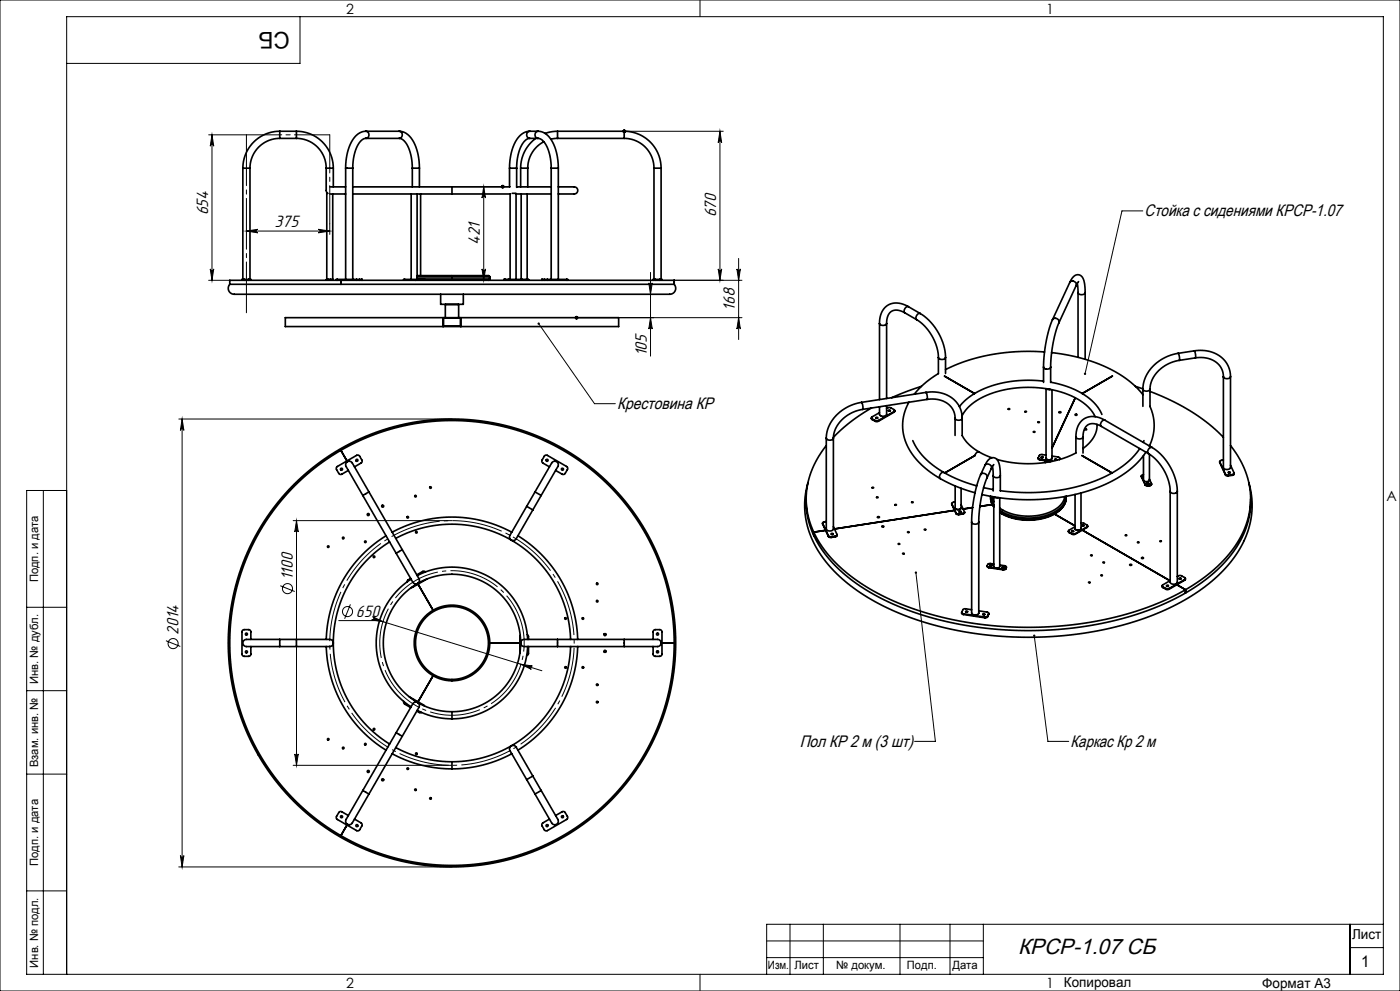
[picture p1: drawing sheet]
<svg xmlns="http://www.w3.org/2000/svg" width="420mm" height="297mm" viewBox="0 0 420 297" stroke-linecap="round" stroke-linejoin="round" font-family="sans-serif">
<g fill="none" stroke="#000" stroke-width=".3">
<path d="M0 0h420v297h-420zM90 5v14h-70M210 0v5M187.3 39.3h29.7M216 39.3l.5 3.4a.53 .53 0 0 0-.5-.5 .53 .53 0 0 0-.5 .5zM216 39.3v44.7M62.6 40.4h11.3M63.6 40.4v43.6M63.6 40.4l.5 3.4a.53 .53 0 0 0-.5-.5 .53 .53 0 0 0-.5 .5zM144.1 55.9h6.7M145.1 55.9l.5 3.4a.53 .53 0 0 0-.5-.5 .53 .53 0 0 0-.5 .5zM145.1 55.9v28.1"/>
<path d="M73.9 69.2l3.4-.5a.53 .53 0 0 0-.5 .5 .53 .53 0 0 0 .5 .6zM73.9 69.2h25M95.5 68.7l3.4 .5-3.4 .6a.53 .53 0 0 0 .5-.6 .53 .53 0 0 0-.5-.5zM98.9 67.1v3.1M221.6 77.4v24.4M342.8 63.2h-6.2l-11.1 48.8M62.6 84h6.3M63.1 80.6a.53 .53 0 0 0 .5 .5 .53 .53 0 0 0 .5-.5l-.5 3.4zM144.6 80.6a.53 .53 0 0 0 .5 .5 .53 .53 0 0 0 .5-.5l-.5 3.4zM161.6 97l16.8 24h6.2M173 95.2h49.6M194.6 84.8a.53 .53 0 0 0 .6 .5 .53 .53 0 0 0 .5-.5l-.5 3.4z"/>
<path d="M195.2 95.2l.5 3.4a.53 .53 0 0 0-.5-.5 .53 .53 0 0 0-.6 .5zM195.2 81.6v25.1M202.3 84h20.3M215.5 80.6a.53 .53 0 0 0 .5 .5 .53 .53 0 0 0 .5-.5l-.5 3.4zM221.1 80.6a.53 .53 0 0 0 .5 .5 .53 .53 0 0 0 .5-.5l-.5 3.4zM221.6 95.2l.5 3.4a.53 .53 0 0 0-.5-.5 .53 .53 0 0 0-.5 .5zM53.6 125.6h82M54.6 125.6l.6 3.4a.53 .53 0 0 0-.6-.5 .53 .53 0 0 0-.5 .5zM54.6 125.6v134.2M13 147v145M20 147h-12v145h407v-287h-395v287M88 156h47.6"/>
<path d="M89 156l.5 3.4a.53 .53 0 0 0-.5-.5 .53 .53 0 0 0-.6 .5zM89 156v73.4M84.1 175.5l4.3 1.8M274.8 171.6l5.8 50.6h-6.2M8 182h12M49.8 192l4.3 1.7M101.6 186h12.3l48.7 15M105.1 181.1l-1.7 4.4M111.8 184.8l3.1 1.5-3.4-.5a.53 .53 0 0 0 .6-.3 .53 .53 0 0 0-.3-.7zM156.3 199.1l3.4 .5a.53 .53 0 0 0-.6 .3 .53 .53 0 0 0 .3 .7zM310.3 190.5l4.1 31.7h6.2M8 207h12"/>
<path d="M8 232h12M88 229.4h47.6M88.4 226a.53 .53 0 0 0 .6 .5 .53 .53 0 0 0 .5-.5l-.5 3.4zM53.6 259.8h82M54.1 256.4a.53 .53 0 0 0 .5 .5 .53 .53 0 0 0 .6-.5l-.6 3.4zM8 267h12M237 277v15M247 277v15M270 277v15M285 277v15M295 277v15M405 277v15"/>
<path d="M415 277h-185v15M210 292v5M230 282h65M230 287h65M405 284h10"/>
<circle cx="86.2" cy="176.4" r="1.51"/>
<circle cx="51.9" cy="192.9" r="1.51"/>
<circle cx="104.3" cy="183.3" r="1.51"/>
</g>
<path d="M170.7 182a36.7 36.7 0 0 0-61.5-14.8 36.7 36.7 0 0 0 16.9 60.9 36.7 36.7 0 0 0 45.1-44.3l-.5-1.8" fill="none" stroke="#000" stroke-width=".3" stroke-dasharray="15.2 1.3 1.3 1.3" stroke-dashoffset="6.7" stroke-linecap="butt"/>
<path d="M156.3 186.4a21.7 21.7 0 0 0-36.2-8.8 21.7 21.7 0 0 0 9.8 36 21.7 21.7 0 0 0 26.8-26l-.4-1.2" fill="none" stroke="#000" stroke-width=".3" stroke-dasharray="15.2 1.3 1.3 1.3" stroke-dashoffset="6.2" stroke-linecap="butt"/>
<path d="M186.8 39.3h1M186.9 39l.7 .7M187.3 38.8v1M187.6 39l-.7 .7M150.3 55.9h1M150.4 55.6l.8 .7M150.8 55.4v1M151.2 55.6l-.8 .7M172.5 95.2h1M172.6 94.9l.7 .7M173 94.7v1M173.3 94.9l-.7 .7" fill="none" stroke="#000" stroke-width=".7" stroke-linecap="butt"/>
<path d="M73.9 93.7v-53.3" fill="none" stroke="#000" stroke-width=".3" stroke-dasharray="15.2 1.3 1.3 1.3"/>
<path d="M73.9 40.4h25" fill="none" stroke="#000" stroke-width=".3" stroke-dasharray="15.2 1.3 1.3 1.3" stroke-dashoffset="4.6"/>
<path d="M98.9 40.4v26.7" fill="none" stroke="#000" stroke-width=".3" stroke-dasharray="15.2 1.3 1.3 1.3" stroke-dashoffset="3.8"/>
<g fill="#000">
<path d="M63.6 40.4l.5 3.4a.53 .53 0 0 0-.5-.5 .53 .53 0 0 0-.5 .5zM63.1 80.6a.53 .53 0 0 0 .5 .5 .53 .53 0 0 0 .5-.5l-.5 3.4z"/>
<path d="M216 39.3l.5 3.4a.53 .53 0 0 0-.5-.5 .53 .53 0 0 0-.5 .5zM215.5 80.6a.53 .53 0 0 0 .5 .5 .53 .53 0 0 0 .5-.5l-.5 3.4zM145.1 55.9l.5 3.4a.53 .53 0 0 0-.5-.5 .53 .53 0 0 0-.5 .5zM144.6 80.6a.53 .53 0 0 0 .5 .5 .53 .53 0 0 0 .5-.5l-.5 3.4z"/>
<path d="M95.5 68.7l3.4 .5-3.4 .6a.53 .53 0 0 0 .5-.6 .53 .53 0 0 0-.5-.5zM73.9 69.2l3.4-.5a.53 .53 0 0 0-.5 .5 .53 .53 0 0 0 .5 .6z"/>
<path d="M161.3 96.8a.35 .35 0 0 0 .2 .5 .35 .35 0 0 0 .4-.4 .35 .35 0 0 0-.5-.2l.2 .3zM274.5 171.4a.35 .35 0 0 0 .1 .5 .35 .35 0 0 0 .5-.2 .35 .35 0 0 0-.4-.4l.1 .3-.1-.3zM310 190.3a.35 .35 0 0 0 .1 .5 .35 .35 0 0 0 .5-.2 .35 .35 0 0 0-.4-.4l.1 .3-.1-.3zM325.3 111.8l-.1 .4 .2 .2 .1-.4-.1 .4a.35 .35 0 0 0 .4-.4 .35 .35 0 0 0-.5-.2z"/>
<path d="M194.6 84.8a.53 .53 0 0 0 .6 .5 .53 .53 0 0 0 .5-.5l-.5 3.4zM195.2 95.2l.5 3.4a.53 .53 0 0 0-.5-.5 .53 .53 0 0 0-.6 .5z"/>
<path d="M221.6 95.2l.5 3.4a.53 .53 0 0 0-.5-.5 .53 .53 0 0 0-.5 .5zM221.1 80.6a.53 .53 0 0 0 .5 .5 .53 .53 0 0 0 .5-.5l-.5 3.4z"/>
<path d="M54.6 125.6l.6 3.4a.53 .53 0 0 0-.6-.5 .53 .53 0 0 0-.5 .5zM54.1 256.4a.53 .53 0 0 0 .5 .5 .53 .53 0 0 0 .6-.5l-.6 3.4zM89 156l.5 3.4a.53 .53 0 0 0-.5-.5 .53 .53 0 0 0-.6 .5zM88.4 226a.53 .53 0 0 0 .6 .5 .53 .53 0 0 0 .5-.5l-.5 3.4z"/>
<path d="M156.3 199.1l3.1 1.5a.53 .53 0 0 1-.3-.7 .53 .53 0 0 1 .6-.3zM111.8 184.8a.53 .53 0 0 1 .3 .7 .53 .53 0 0 1-.6 .3l3.4 .5z"/>
</g>
<g fill="none" stroke="#000" stroke-width=".5">
<path d="M83.9 39.3a11.1 11.1 0 0 0-11 11.1M83.9 39.3v2.2M83.9 39.3h5M88.9 39.3a11.1 11.1 0 0 1 11.1 11.1M88.9 39.3v2.2M109.8 39.3a6 6 0 0 0-5 4.7l-.8 3-.3 3.4M109.8 39.3a1.08 1.08 0 0 1 .9 1.1 1.08 1.08 0 0 1-.9 1.1M109.8 39.3h10M119.8 39.3a6.1 6.1 0 0 1 5 5l.8 3 .2 3.1M119.8 39.3a1.08 1.08 0 0 1 .9 1.1 1.08 1.08 0 0 1-.9 1.1M158.9 39.3a6 6 0 0 0-5 4.7l-.8 3-.2 3.4M158.9 39.3a1.08 1.08 0 0 0-.9 1.1 1.08 1.08 0 0 0 .9 1.1"/>
<path d="M158.9 39.3h2.5M161.4 39.3a6.1 6.1 0 0 1 5.1 5l.8 3 .2 3.1M161.4 39.3a1.08 1.08 0 0 0-.9 1.1 1.08 1.08 0 0 0 .9 1.1M167.3 39.3l-2.1 .2-1.7 .5M167.3 39.3v2.2M167.3 39.3h20M187.3 39.3a11.1 11.1 0 0 1 11 11.1M187.3 39.3v2.2M72.9 50.4h2.1M72.9 50.4v33.3M75 50.4v33.3M83.9 41.5a8.9 8.9 0 0 0-8.9 8.9"/>
<path d="M83.9 41.5h5M88.9 41.5a8.9 8.9 0 0 1 9 8.9M97.9 50.4v6.8l.4 .7h-.3v25.8M97.9 50.4h2.1M98.9 58.1h4.8M98.9 56h4.8M99.8 58.1v25.6M100 50.4v5.6M103.7 50.4h2.1M103.7 50.4v33.3M105.8 58.1h29.8M105.8 56h29.8"/>
<path d="M105.8 50.4v33.3M109.8 41.5a4.3 4.3 0 0 0-3.1 3.4l-.7 2.7-.2 2.8M109.8 41.5h10M119.8 41.5a4.2 4.2 0 0 1 3 3.4l.7 2.6 .2 2.9M123.3 58.1v25.6M123.7 50.4h2.1M123.7 50.4v5.6M125.1 58.1v25.6M125.8 50.4v5.6M126.2 58.1v24.5M135.6 58.1h17.5M135.6 56h17.4"/>
<path d="M135.6 56v2.1M152.9 50.4h2.1M152.9 50.4v5.6M153 58.1v25.6M153.7 57.9h1.1M154.8 58.1h10.6M154.8 58v25.7M155 56h10.4M155 50.4v5.8M156.2 50.4h2.1M156.2 50.4v5.6M156.4 58.1v25.6"/>
<path d="M158.1 58.1v25.6M158.3 50.4v5.6M158.9 41.5a4.3 4.3 0 0 0-3 3.4l-.7 2.7-.2 2.8M158.9 41.5h2.5M160.7 41.5a11.1 11.1 0 0 0-4.5 8.9M161.4 41.5a4.2 4.2 0 0 1 3.1 3.4l.6 2.6 .3 2.9M163.1 42.5a8.9 8.9 0 0 0-4.8 7.9M165.4 50.4h2.1M165.4 50.4v33.3M167.3 41.5l-2.1 .2M167.3 41.5h20M167.5 56h3.8a1.34 1.34 0 0 1 1.5 .2 1.34 1.34 0 0 1 .4 1.4 3.2 3.2 0 0 1-2.9 .5h-2.8"/>
<path d="M167.5 50.4v33.3M187.3 41.5a8.9 8.9 0 0 1 8.9 8.9M196.2 50.4h2.1M196.2 50.4v33.3M198.3 50.4v33.3M68.9 85.2h33.4M68.9 85.2a1.9 1.9 0 0 0 0 2.3 1.9 1.9 0 0 0 2.2 .7h127.1a6.5 6.5 0 0 0 3.9-.4l.6-1.3-.5-1.3M73.3 83.7h-.7v.3M73.3 83.7h1.3M73.3 83.7v.3M74.6 83.7h.7v.3M74.6 83.7v.3"/>
<path d="M85.6 95.2h100v2.7h-100zM98.6 83.7h-.6v.2h.6M98.6 83.7h.6M98.6 83.7v.2M98.6 83.9h.6M99.2 83.7h.7v.2h-.7M99.2 83.7v.2M101.2 83.7h-.3v.3M101.2 83.7h5.8M101.2 83.7v.3M102.3 84h-33.4v1.2M102.3 85.2h100"/>
<path d="M102.3 84h100v1.2M102.3 84v1.2M107 83.7h.9M107 83.7v.3M107.9 83.7h.7M107.9 83.7v.3M108.6 83.7v.3M121.4 83.7h-.3v.2h.3M121.4 83.7h4.4M121.4 83.9h4.4M121.4 83.7v.2M124.4 83.9l.3 .1"/>
<path d="M125.1 82.6h20.5a.97 .97 0 0 1 1.3 .4M125.1 83h21.8M125.1 83.6h21.8M125.8 83.9h.9M125.8 83.7h.9M125.8 83.7v.2M126.7 83.7h.6M126.7 83.9h.6M126.7 83.7v.2M127.3 83.7v.2M132.2 88.2v3h6.8v-3M132.9 95.2v2.7"/>
<path d="M133.1 95.3h5v2.4h-5zM133.6 91.3h4M133.6 91.3v3.9M133.7 91.2l-.1 .1M137.5 91.2l.1 .1M137.6 91.3v3.9M138.3 95.2v2.7M146.9 83.6l-.4 .4M146.9 83v.6M151.3 83.7v.2M151.3 83.7h.3M151.3 83.9h.3"/>
<path d="M151.6 83.7h.9M151.6 83.9h.9M151.6 83.7v.2M152.5 83.7h3.8M152.5 83.9h3.8M152.5 83.7v.2M156.3 83.7h.3M156.3 83.9h.3M156.3 83.7v.2M156.6 83.7v.2M156.6 83.7h1.3M156.6 83.9h1.3"/>
<path d="M157.9 83.7h.6v.2h-.6M157.9 83.7v.2M162.6 83.7l-.1 .3M162.6 83.7h.7M162.6 83.7v.3M163.3 83.7h.9M163.3 83.7v.3M164.2 83.7h5.8M164.2 83.7v.3M170 83.7h.3v.3M170 83.7v.3M196.6 83.7h-.7v.3"/>
<path d="M196.6 83.7v.3M196.6 83.7h1.3M197.9 83.7h.7v.3M197.9 83.7v.3M263.8 96.9a1.23 1.23 0 0 0 2.2 0M263.8 96.9v22.9M266 96.9v22.5M271.5 93.8a3.3 3.3 0 0 0-5 .5l-.4 1.2-.1 1.4M271.5 93.8l3.5 2M272.5 91.9a5.3 5.3 0 0 0-7.8 1.4l-.6 1.6-.3 2M272.5 91.9a1.23 1.23 0 0 0-1 1.9M272.5 91.9l3.6 2.1"/>
<path d="M275 95.8a14.6 14.6 0 0 1 6.5 11.3M276.1 94a16.7 16.7 0 0 1 7.6 13.1M276.1 94a1.23 1.23 0 0 0-1.1 1.8M315.7 95.8l-1 3-.8 3.4-.6 4.2-.2 3.6M315.7 95.8a1.1 1.1 0 0 1 1.4-.3 1.1 1.1 0 0 1 .6 1.2M317.7 96.7l-1 2.7-.7 3.2-.6 4-.2 3.4M320.9 84.7a2.72 2.72 0 0 1 2.9-2.3 4 4 0 0 1 1.7 4v1.3M320.9 84.7a1.1 1.1 0 0 1 1.3-.3 1.1 1.1 0 0 1 .7 1.2M320.9 84.7l-5.2 11.1M322.9 85.6l-5.2 11.1M323.2 84.9l.2 2.8M323.4 87.7a1.23 1.23 0 0 0 2.1 0"/>
<path d="M323.4 87.7v19.4M323.6 84.4l-.7 1.2M325.5 87.7v20M276.4 115.8l-8.9 3.4M277.8 117.6a8.9 8.9 0 0 1 10.7 6.3l.2 1.4M277.8 117.6l.3 1v1.1M277.8 117.6l-19.4 3M278.1 119.7a6.7 6.7 0 0 1 8.3 4.7l.1 .9M278.1 119.7l-19.3 3M281.5 107.1v4.9l-4.2 3-3 3.1M283.3 112.7l9.1 5.2M283.7 107.1a1.23 1.23 0 0 1-2.2 0"/>
<path d="M283.7 107.1v4.8M313.1 114.2a32.1 32.1 0 0 0-22.8 5.2l-2.5 2.5M313.1 110a1.23 1.23 0 0 0 2.1 0M313.1 110v4.6M313.4 105.5a57.5 57.5 0 0 0-29.7 5.3M313.8 116.5v20.8M313.9 116.5l.6 .3 .6-.1M315.2 114.6a21.7 21.7 0 0 1 14.6 8.1l.8 1.5M315.2 110v4.6M315.5 105.7a44.1 44.1 0 0 1 25.1 10.1l2.3 2.5M315.6 116.8v20.5M322.6 119.2l-7 15.1"/>
<path d="M333.7 112.7l-9 5.2M340.6 115.8l2.3 .7M342.9 116.6a1.23 1.23 0 0 0 2.1 0M342.9 116.6v5.2M345 116.6v5.2a13.7 13.7 0 0 1-.2 11.8M345 117.3a59.3 59.3 0 0 1 22 13.8M353.4 105.9a12 12 0 0 0-10.5 10.7M353.4 105.9l.4 1v1.1M353.8 108a9.9 9.9 0 0 0-8.8 8.6M358.3 105.2a8.9 8.9 0 0 1 10.7 6.3l.2 1.4M358.3 105.2l.3 .9v1.2M358.3 105.2l-4.9 .7"/>
<path d="M358.6 107.3a6.7 6.7 0 0 1 8.3 4.7l.1 .9M358.6 107.3l-4.8 .7M367 112.9v27.2a1.23 1.23 0 0 0 2.2 0v-27.2M369.2 112.9a1.23 1.23 0 0 1-2.2 0M102.3 135a66.7 66.7 0 0 1 100 57.7M102.3 135a66.7 66.7 0 0 0 0 115.4M102.3 135l1.8 3.1M106.3 139.9l2-1.1 .3-.4-.7-1.7-.4-.3-.5 .1-5.8 3.3-.3 .4 .7 1.7 .4 .3 .5-.1 2-1.1M164.8 139.9l-1.9-1.1-.3-.4 .7-1.7 .4-.3 .5 .1 5.8 3.3 .3 .4-.1 .5-1 1.5-.6-.1-1.9-1.1M247.9 131.3v27.2a1.23 1.23 0 0 0 2.1 0v-27.2M247.9 133.5a24 24 0 0 0-3.8 26M247.9 131.3a1.23 1.23 0 0 0 2.1 0"/>
<path d="M258.4 120.6a12 12 0 0 0-10.5 10.7M258.4 120.6l.4 1v1.1M258.8 122.7a9.9 9.9 0 0 0-8.8 8.6M261.4 122.3a50 50 0 0 0-11.4 8.8M261.4 125.2l.2 .5M261.6 125.5l1 .5M261.6 125.5v.2M261.6 125.7l1 .6M262.6 126h.9M262.6 126.3h.9M262.6 126v.3M262.8 125.3h.5"/>
<path d="M263.5 126v.3M263.8 123.7l-2.3 1.3 .1 .5M266 121.6v2.5a1.23 1.23 0 0 1-2.2 0v-2.2M266 122.4l.5-.3 .7 .1 1.2 .7-.2 .4M266.6 123.2h.4M268.2 123.3l-4.7 2.7M268.2 123.3v.2M268.2 123.5l-4.7 2.8M268.4 123l-.2 .5M272.7 120.5a14.6 14.6 0 0 0 3.1 18.1l2.9 2.6 3.4 2.2M273.8 132a20.9 20.9 0 0 0 9.3 9.6M286.5 125.3v5.2"/>
<path d="M288.6 124.6a16.9 16.9 0 0 1 11.4-7.5 32.4 32.4 0 0 1 24.4 3.2l2.5 2.1 1.6 2.5M288.7 125.3v5.2a12.3 12.3 0 0 0 5 5M288.7 125.3a1.23 1.23 0 0 1-2.2 0M293.7 135.5l3.9 1.7M293.7 135.5l-.7 .1-.5 .9-9.1 5.2M295.5 139.5a2.72 2.72 0 0 1 2.9-2.3 4 4 0 0 1 1.7 4v1.3M295.5 139.5a1.1 1.1 0 0 1 1.3-.3 1.1 1.1 0 0 1 .6 1.2M295.5 139.5l-1.3 2.8M297.7 139.8l.3 2.7M298.1 139.2l-.7 1.2M311.5 137.3l.1 .4 .4 .1M312 137.7l3.7 .5"/>
<path d="M312 137.7v.1M312 137.8l3.2 .5M312.4 137.1h.5M313.8 137.3a1.03 1.03 0 0 0 1.8 0M313.8 136.4l-1.3-.2-.6 .2-.4 .9 .5 .4M313.8 138.1l-.2 .5M315.6 136.7l2 .3 .3 .4M316.4 137.8h.6M317.9 137.4l-.1 .3M317.9 137.6v.1M317.9 137.5v.1M317.9 137.3v.3"/>
<path d="M322.8 130.9v4.8a33.5 33.5 0 0 1-23.7 2M322.8 130.9a1.23 1.23 0 0 0 2.1 0M324.6 136.5l9 5.2M324.9 130.9v4.9M329.1 127.2a8.7 8.7 0 0 1-4.2 7.2M330.4 127.8a3.3 3.3 0 0 0-4.9 .5l-.5 1.2-.1 1.4M330.4 127.8l14.1 8.1M331.4 125.9a5.3 5.3 0 0 0-7.8 1.4l-.6 1.6-.2 2M331.4 125.9a1.23 1.23 0 0 0-1 1.9M331.4 125.9l14.2 8.2M341.9 134.4a30.4 30.4 0 0 1-17.4 11.1 60.3 60.3 0 0 1-24.4 1.6M343.2 132l-.2 .6"/>
<path d="M343.8 135.5a32.1 32.1 0 0 1-18.4 11.9 62.6 62.6 0 0 1-30.8 .8M344.5 135.9a14.6 14.6 0 0 1 6.6 11.4M344.8 136.1v7.7a1.03 1.03 0 0 1-1.8 0v-7.2M344.8 133.6v.1M345.6 134.1a16.7 16.7 0 0 1 7.6 13.2M345.6 134.1a1.23 1.23 0 0 0-1.1 1.8M365.9 138.6v.1M365.9 138.3v.4M365.9 138.7l1.8 3.7M367 137.9l-.8 .1-.3 .4 1.8 3.8M369.2 139.4l1.1 2.4-.5 .4M369.2 133.5a24.2 24.2 0 0 1 0 32 57.1 57.1 0 0 1-26.4 17 108.9 108.9 0 0 1-73.5-1.9 50.5 50.5 0 0 1-23.3-17.7l-1.9-3.4"/>
<path d="M108.8 148.5l10 17.3M110.7 147.4l-4.5-7.8a1.32 1.32 0 0 0-1-1.2 1.32 1.32 0 0 0-1.4 .4 3.4 3.4 0 0 0 1 2.7l4 7M110.7 147.4l-1.9 1.1M110.7 147.4l10 17.3M117.7 159.5a37.7 37.7 0 0 1 35.8 0M158 151.8l-4.5 7.8a1.35 1.35 0 0 0-.6 1.3 1.35 1.35 0 0 0 1 1.1 3.2 3.2 0 0 0 1.9-2.2l4-7M158 151.8l1.8 1M160.5 147.4l4.5-7.8a1.32 1.32 0 0 1 .9-1.2 1.32 1.32 0 0 1 1.5 .4 3.4 3.4 0 0 1-1 2.7l-4.1 7M160.5 147.4l1.8 1.1M160.5 147.4l-2.5 4.4M162.3 148.5l-2.5 4.3M241.9 149.5l.4 5.3 .7 2.8 1.1 2.9"/>
<path d="M244.1 159.5v1M246.8 156.8v.3M246.8 156.9l1.7 3.7M246.8 156.9v.2M246.8 157.1l1.7 3.7M247.7 158.9l-3.6 .6M247.9 156.3l-.9 .2-.2 .4M250 157.8l1.1 2.5-.5 .4M282.1 143.4l5.2 2.5 5.2 1.8M283.1 141.6l4.5 2.2 5.4 1.8M283.1 141.6a1.23 1.23 0 0 0-1 1.8M285.5 151.1v.1"/>
<path d="M285.5 150.9v.3M285.5 151.2l1.3 2.8M286.4 153l-36.1 5.5M286.5 152.2a1.03 1.03 0 0 0 1.8 0M286.5 150.5l-.7 .1-.3 .3 1.3 2.9M286.5 145.6v6.6M286.8 153.8l.9 .3M286.8 154l.9 .2M286.8 153.8v.2M287.7 154.1v.1M287.8 153.5h.5M288.3 151.2l1.1 2.3-.5 .4"/>
<path d="M288.3 146.3v5.9M288.9 153.9l-1.2 .2M288.9 153.9v.1M288.9 154l-1.2 .2M289.4 153.5l-.1 .4-.4 .1M291.5 156.5v27.2a1.23 1.23 0 0 0 2.1 0v-27.2M291.5 156.5a1.23 1.23 0 0 0 2.1 0M291.8 152.1l-2.9 .5M294.2 142.3a1.1 1.1 0 0 1 1.3-.3 1.1 1.1 0 0 1 .6 1.2M294.2 142.3l-1.1 3-.8 3.4-.6 4.2-.2 3.6M295.1 146.1l2.9 .6M296.1 143.2l-.9 2.7-.8 3.2-.6 4-.2 3.4"/>
<path d="M297.2 149.5v-.8l.2 1.3 .7 1.3M297.2 149.5l.3 1.2 .6 1.1M297.2 149.5l.3 1.4 .6 1M297.4 140.4l-1.3 2.8M297.6 148.8l.5 1.6M297.7 151.2l-3.7 .6M298 142.5v4.6M298.1 148.9v20.9a1.03 1.03 0 0 0 1.8 0v-20.6M298.2 148.9l.5 .3 .8-.1M300.1 142.5a1.23 1.23 0 0 1-2.1 0M300.1 142.5v4.6M316.4 154.1l6.1 3.5"/>
<path d="M319.4 148.8a7.1 7.1 0 0 1-5.5 5.1 16.8 16.8 0 0 1-14-1.6M319.8 149.2a6.9 6.9 0 0 1-5.4 5.8 17.3 17.3 0 0 1-14.5-1.4M319.9 149.2v-.4a6.7 6.7 0 0 1-5.2 5.4 17.6 17.6 0 0 1-14.8-1.2M319.9 149.2a6.6 6.6 0 0 1-5.2 5.5 17.6 17.6 0 0 1-14.8-1.2M320.5 159.2l.2 .4M320.7 159.6l.9 .5M320.7 159.4l.9 .5M320.7 159.4v.2M321.5 159.3h.6M321.6 159.9v.2M322.5 158.4a1.03 1.03 0 0 0 1.8 0M322.5 157.9l-1.9 1 .1 .5"/>
<path d="M322.5 148.2v10.2M322.6 159.9h-1M322.6 159.9v.2M324.3 156.8h.7l1.1 .6 .2 .2-.2 .3M324.3 147.7v10.7M324.6 157.6h.5M324.7 158.9l26.3 15.1M326.1 157.9l-3.5 2M326.1 157.9v.2M326.1 158.1l-3.5 2M326.3 157.6l-.2 .5M342.4 142.8v.1"/>
<path d="M342.4 142.6v.3M342.4 142.9l1.2 2.5M343 142.2l-.6 .5 1.2 2.5M343.6 145.2l.8 .3M343.6 145.4l.8 .2M343.6 145.2v.2M344.1 144.9h.5M344.4 145.5v.1M344.8 143.6l.7 1.4-.5 .4M345 145.4l-.6 .1M345 145.4v.2M345 145.6h-.6"/>
<path d="M345.5 145l-.1 .4-.4 .2M351.1 147.3v27.2a1.23 1.23 0 0 0 2.1 0v-27.2M351.1 147.3a1.23 1.23 0 0 0 2.1 0M367.7 142.2l.8 .2M367.7 142.4l.8 .2M367.7 142.2v.2M368.5 142.4v.2M368.5 141.7h.5M369.8 142.2l-1.3 .2M369.8 142.4l-1.3 .2M369.8 142.2v.2M370.3 141.9l-.1 .4-.4 .1"/>
<path d="M374.6 144.7a26 26 0 0 1-6.6 25.2 63.6 63.6 0 0 1-30.5 17.2 108.6 108.6 0 0 1-68.7-3.7 50.2 50.2 0 0 1-23.4-18.3 24.7 24.7 0 0 1-3-20.4M375.2 149.5a27.4 27.4 0 0 1-9.5 20.8 69.6 69.6 0 0 1-33.1 16.1 108.5 108.5 0 0 1-64.4-5.2 49 49 0 0 1-22.6-18l-1.5-2.7M115.8 160.6a37.7 37.7 0 0 0-17.9 31M116.9 162.4a35.6 35.6 0 0 0 0 60.6M118.7 161.3a35.6 35.6 0 0 1 52.5 30.3M120.7 164.7l4.5 7.9a1.32 1.32 0 0 1 .6 1.4 1.32 1.32 0 0 1-1.1 1 3.4 3.4 0 0 1-1.8-2.2l-4.1-7M120.7 164.7l-1.9 1.1M123.2 173.4l-.8 .4-.3 .6M123.3 173.6a22.7 22.7 0 0 0 0 38.2M125.2 172.5a22.7 22.7 0 0 1 33.1 19.1M125.4 175.1l4.5 7.8M127.6 171.4l-.7-.2-1.9 1.1"/>
<path d="M128.1 173.5l-4.7 2.6M155.4 160.6a37.7 37.7 0 0 1 17.9 31M248.5 160.6l.8 .3M248.5 160.8l.8 .3M248.5 160.6v.2M249.3 160.9v.2M249.4 160.1h.5M250.6 160.7l-1.3 .2M250.6 160.7v.2M250.6 160.9l-1.3 .2M251.1 160.3l-.1 .4-.4 .2M296.2 169.6v.3l.4 .2"/>
<path d="M296.6 170v.1M296.6 170l4.3 .6M296.6 170.1l4.3 .7M297 169.5h.5M298.1 169h-1.6l-.3 .6 .4 .4M299.9 169.3l1.8 .4 .2 .2-.2 .4M300.7 170.1h.5M300.9 170.6v.2M301.7 170.3l-.8 .3M301.7 170.5l-.8 .3M301.7 170.3v.2M301.9 170.2l-.2 .3"/>
<path d="M301.9 170.1v.1M301.9 169.9v.3M322.6 160.1h-1M348.6 175.6l.2 .5M348.8 175.8l1 .6M348.8 175.8v.3M348.8 176.1l1 .5M349.8 176.4h.9M349.8 176.6h.9M349.8 176.4v.2M350.4 175.7h-.4M350.4 175.7h.1"/>
<path d="M350.7 176.4v.2M351.1 174l-2.4 1.4 .1 .4M353.1 175.2l2.6 1.5v1M353.2 172.8l.6-.3h.6l1.2 .7-.2 .5M354.2 173.5h-.4M354.2 173.5h.1M355.4 173.7l-4.7 2.7M355.4 173.7v.2M355.4 173.9l-4.7 2.7M355.6 173.4l-.2 .5M75.3 191.6v-2.2l-.2-.5-.5-.2-1.8 .2-.2 .5v6.6l.2 .5 .5 .2 1.8-.2 .2-.5v-2.2M83.9 191.6h-9a1.32 1.32 0 0 0-1.5 .2 1.32 1.32 0 0 0-.4 1.5 3.4 3.4 0 0 0 2.9 .5h8"/>
<path d="M83.9 191.6v2.2M83.9 193.8h5M83.9 191.6h5M88.9 191.6h9.1a1.35 1.35 0 0 1 1.4 .2 1.35 1.35 0 0 1 .4 1.4 3.2 3.2 0 0 1-2.8 .6h-8.1M88.9 191.6v2.2M97.9 193.8a37.7 37.7 0 0 0 17.9 31M146.9 192.7h9.1M156.1 190.4l-.1 5.4M158.2 190.2l.3 .5v.9M158.3 193.8a22.7 22.7 0 0 1-22.7 21.6M158.5 193.8v2.1l-.5 .6M167.3 191.6h-9.1a1.32 1.32 0 0 0-1.5 .2 1.32 1.32 0 0 0-.3 1.5 3.4 3.4 0 0 0 2.8 .5h8.1"/>
<path d="M167.3 191.6v2.2M167.3 193.8h20M167.3 191.6h20M171.2 193.8a35.6 35.6 0 0 1-35.6 34.5M173.3 193.8a37.7 37.7 0 0 1-17.9 31M181.2 195.4h.5M181.2 190h.5M187.3 191.6h9a1.32 1.32 0 0 1 1.5 .2 1.32 1.32 0 0 1 .3 1.5 3.4 3.4 0 0 1-2.8 .5h-8M187.3 191.6v2.2M195.9 191.6v-2.2l.2-.5 .5-.2 1.8 .2 .2 .5v6.6l-.2 .5-.5 .2-1.8-.2-.2-.5v-2.2M198.6 192.7h3.7M202.3 192.7a66.7 66.7 0 0 1-100 57.7"/>
<path d="M288.5 183.6l.1 .4 .4 .2M289 183.9l6.4 1M289 183.9v.3M289 184.2l6.4 1M289.7 183.4h.5M291.5 182.7l-2.4-.2-.6 1 .5 .4M293.6 183.1l2.9 .5 .1 .2-.4 .9M294.9 184.2h.5M295.4 184.9v.3M296.2 184.7l-.8 .2M296.2 184.9l-.8 .3M296.2 184.7v.2"/>
<path d="M296.6 184.1l-.4 .8M296.6 184v.1M296.6 183.8v.3M118.8 219.6l4.6-7.8a1.32 1.32 0 0 1 .9-1.2 1.32 1.32 0 0 1 1.4 .4 3.4 3.4 0 0 1-1 2.7l-4 7M118.8 219.6l1.9 1.1M118.8 219.6l-10 17.3M121.1 210.2l.2 .8 1.9 1M122.7 208.8l4.6 2.8M125 213.1l.9 .5 .5-.1M125.2 212.9l2.5 1.1 2.8 .9 5.1 .5M129.9 202.5l-4.5 7.8M135.6 213.3v2.1"/>
<path d="M108.8 236.9l-4.5 7.8a1.32 1.32 0 0 0-.6 1.4 1.32 1.32 0 0 0 1.1 1.1 3.4 3.4 0 0 0 1.9-2.3l4-6.9M108.8 236.9l1.9 1.1M117.7 225.9a37.7 37.7 0 0 0 17.9 4.5M118.7 224a35.6 35.6 0 0 0 16.9 4.3M120.7 220.7l-10 17.3M135.6 228.3v2.1M153.5 225.9a37.7 37.7 0 0 1-17.9 4.5M158 233.6l2.5 4.4M159.8 232.6l-4.5-7.8a1.35 1.35 0 0 0-.9-1.2 1.35 1.35 0 0 0-1.4 .3 3.2 3.2 0 0 0 1 2.8l4 6.9M159.8 232.6l-1.8 1M159.8 232.6l2.5 4.3M162.3 236.9l4.6 7.8a1.32 1.32 0 0 1 .6 1.4 1.32 1.32 0 0 1-1.2 1.1 3.4 3.4 0 0 1-1.8-2.3l-4-6.9"/>
<path d="M162.3 236.9l-1.8 1.1M104.1 247.3l-1.8 3.1M104.5 244.4l-2-1.1-.5-.1-.4 .3-.7 1.7 .3 .4 5.8 3.3 .5 .1 .4-.3 .7-1.7-.3-.4-2-1.1M166.7 244.4l1.9-1.1 .6-.1 1 1.5 .1 .5-.3 .4-5.8 3.3-.5 .1-1.1-1.5v-.5l.3-.4 1.9-1.1"/>
<circle cx="107.1" cy="138" r=".3"/>
<circle cx="164.1" cy="138" r=".3"/>
<circle cx="263.1" cy="125.3" r=".26"/>
<circle cx="266.8" cy="123.1" r=".26"/>
<circle cx="302.7" cy="122.6" r=".2"/>
<circle cx="307.7" cy="123.4" r=".2"/>
<circle cx="310.2" cy="129.5" r=".2"/>
<circle cx="311.6" cy="126.6" r=".2"/>
<circle cx="312.6" cy="137" r=".24"/>
<circle cx="316.6" cy="137.7" r=".24"/>
<circle cx="317.9" cy="123.6" r=".25"/>
<circle cx="322.8" cy="124.3" r=".24"/>
<circle cx="325.7" cy="128.8" r=".19"/>
<circle cx="102.4" cy="140.6" r=".3"/>
<circle cx="110.5" cy="154.2" r=".3"/>
<circle cx="114.8" cy="151.7" r=".3"/>
<circle cx="122.3" cy="155" r=".23"/>
<circle cx="124.6" cy="148.7" r=".23"/>
<circle cx="124.9" cy="159.5" r=".23"/>
<circle cx="129.2" cy="146.1" r=".23"/>
<circle cx="168.7" cy="140.6" r=".3"/>
<circle cx="249.6" cy="160" r=".24"/>
<circle cx="261.8" cy="146.2" r=".2"/>
<circle cx="263.2" cy="149.1" r=".2"/>
<circle cx="263.5" cy="155" r=".25"/>
<circle cx="264.8" cy="157.8" r=".26"/>
<circle cx="268.7" cy="151.3" r=".2"/>
<circle cx="272.5" cy="159.5" r=".2"/>
<circle cx="273.7" cy="150.5" r=".2"/>
<circle cx="277.5" cy="158.7" r=".2"/>
<circle cx="288" cy="153.3" r=".26"/>
<circle cx="321.8" cy="159.2" r=".25"/>
<circle cx="324.8" cy="157.5" r=".25"/>
<circle cx="344.3" cy="144.8" r=".24"/>
<circle cx="368.8" cy="141.6" r=".24"/>
<circle cx="98.5" cy="163.8" r=".23"/>
<circle cx="103" cy="161.2" r=".23"/>
<circle cx="109.6" cy="162.4" r=".23"/>
<circle cx="112.2" cy="166.9" r=".23"/>
<circle cx="179.2" cy="175" r=".23"/>
<circle cx="269.6" cy="163.1" r=".2"/>
<circle cx="271" cy="166" r=".2"/>
<circle cx="297.2" cy="169.4" r=".25"/>
<circle cx="300.9" cy="170" r=".25"/>
<circle cx="326.8" cy="174.6" r=".2"/>
<circle cx="327.4" cy="166.5" r=".2"/>
<circle cx="330.4" cy="172.5" r=".2"/>
<circle cx="331.1" cy="168.6" r=".2"/>
<circle cx="337.8" cy="160.5" r=".19"/>
<circle cx="339.2" cy="169.3" r=".26"/>
<circle cx="341.4" cy="162.6" r=".19"/>
<circle cx="342.7" cy="167.3" r=".24"/>
<circle cx="348.1" cy="162.2" r=".19"/>
<circle cx="350.2" cy="175.5" r=".26"/>
<circle cx="354" cy="173.3" r=".26"/>
<circle cx="73.9" cy="195.4" r=".3"/>
<circle cx="73.9" cy="190" r=".3"/>
<circle cx="135.6" cy="192.7" r="20.6"/>
<circle cx="135.6" cy="192.7" r="67.1"/>
<circle cx="135.6" cy="192.7" r="11.3"/>
<circle cx="135.6" cy="192.7" r="10.9"/>
<circle cx="169.7" cy="185.4" r=".23"/>
<circle cx="174.9" cy="185.4" r=".23"/>
<circle cx="179.2" cy="180.2" r=".23"/>
<circle cx="181.5" cy="195.2" r=".3"/>
<circle cx="181.5" cy="190.2" r=".3"/>
<circle cx="197.3" cy="190" r=".3"/>
<circle cx="197.3" cy="195.4" r=".3"/>
<circle cx="290" cy="183.3" r=".25"/>
<circle cx="295.2" cy="184.1" r=".25"/>
<circle cx="112.2" cy="218.5" r=".23"/>
<circle cx="169.7" cy="200" r=".23"/>
<circle cx="174.9" cy="200" r=".23"/>
<circle cx="179.2" cy="205.2" r=".23"/>
<circle cx="179.2" cy="210.4" r=".23"/>
<circle cx="98.5" cy="221.6" r=".23"/>
<circle cx="103" cy="224.2" r=".23"/>
<circle cx="109.6" cy="223" r=".23"/>
<circle cx="110.5" cy="231.2" r=".3"/>
<circle cx="114.8" cy="233.7" r=".3"/>
<circle cx="122.3" cy="230.4" r=".23"/>
<circle cx="124.6" cy="236.7" r=".23"/>
<circle cx="124.9" cy="225.9" r=".23"/>
<circle cx="129.2" cy="239.3" r=".23"/>
<circle cx="102.4" cy="244.8" r=".3"/>
<circle cx="107.1" cy="247.4" r=".3"/>
<circle cx="164.1" cy="247.4" r=".3"/>
<circle cx="168.7" cy="244.8" r=".3"/>
</g>
<text font-size="6.9" x="86.9" y="9.4" transform="rotate(-180 86.9 9.4)">СБ</text>
<text font-size="6.6" x="305.4" y="285.8">КРСР-1.07 СБ</text>
<g font-size="5.1">
<text x="62.5" y="64.6" transform="rotate(-90 62.5 64.6)">654</text>
<text x="214.8" y="65.2" transform="rotate(-90 214.8 65.2)">670</text>
<text x="82.4" y="68.1">375</text>
<text x="144" y="73.6" transform="rotate(-90 144 73.6)">421</text>
<text x="220.5" y="93.2" transform="rotate(-90 220.5 93.2)">168</text>
<text x="194" y="106.7" transform="rotate(-90 194 106.7)">105</text>
<text x="87.8" y="173.9" transform="rotate(-90 87.8 173.9)">1100</text>
<text x="106.8" y="184.9">650</text>
<text x="53.5" y="190.4" transform="rotate(-90 53.5 190.4)">2014</text>
</g>
<g font-size="5">
<text x="343.4" y="64.9">Стойка с сидениями КРСР-1.07</text>
<text x="185.1" y="122.6">Крестовина КР</text>
<text x="239.9" y="223.9">Пол КР 2 м (3 шт)</text>
<text x="321.2" y="223.9">Каркас Кр 2 м</text>
</g>
<text font-size="4.8" x="408.3" y="289.7">1</text>
<g font-size="4.2">
<text x="103.8" y="4.2">2</text>
<text x="313.8" y="4.2">1</text>
<text x="415.9" y="150.2">A</text>
<text x="103.8" y="296.2">2</text>
<text x="313.8" y="296.2">1</text>
</g>
<g font-size="4.1">
<text x="405.6" y="281.5">Лист</text>
<text x="319.2" y="295.9">Копировал</text>
<text x="378.7" y="296">Формат А3</text>
</g>
<g font-size="3.4">
<text x="11.4" y="174.5" transform="rotate(-90 11.4 174.5)">Подп. и дата</text>
<text x="11.4" y="205" transform="rotate(-90 11.4 205)">Инв. № дубл.</text>
<text x="11.4" y="229.9" transform="rotate(-90 11.4 229.9)">Взам. инв. №</text>
<text x="11.4" y="259.5" transform="rotate(-90 11.4 259.5)">Подп. и дата</text>
<text x="11.4" y="290" transform="rotate(-90 11.4 290)">Инв. № подл.</text>
<text x="230.4" y="290.4">Изм.</text>
<text x="238.3" y="290.4">Лист</text>
<text x="250.9" y="290.4">№ докум.</text>
<text x="272.1" y="290.4">Подп.</text>
<text x="285.7" y="290.5">Дата</text>
</g>
</svg>
